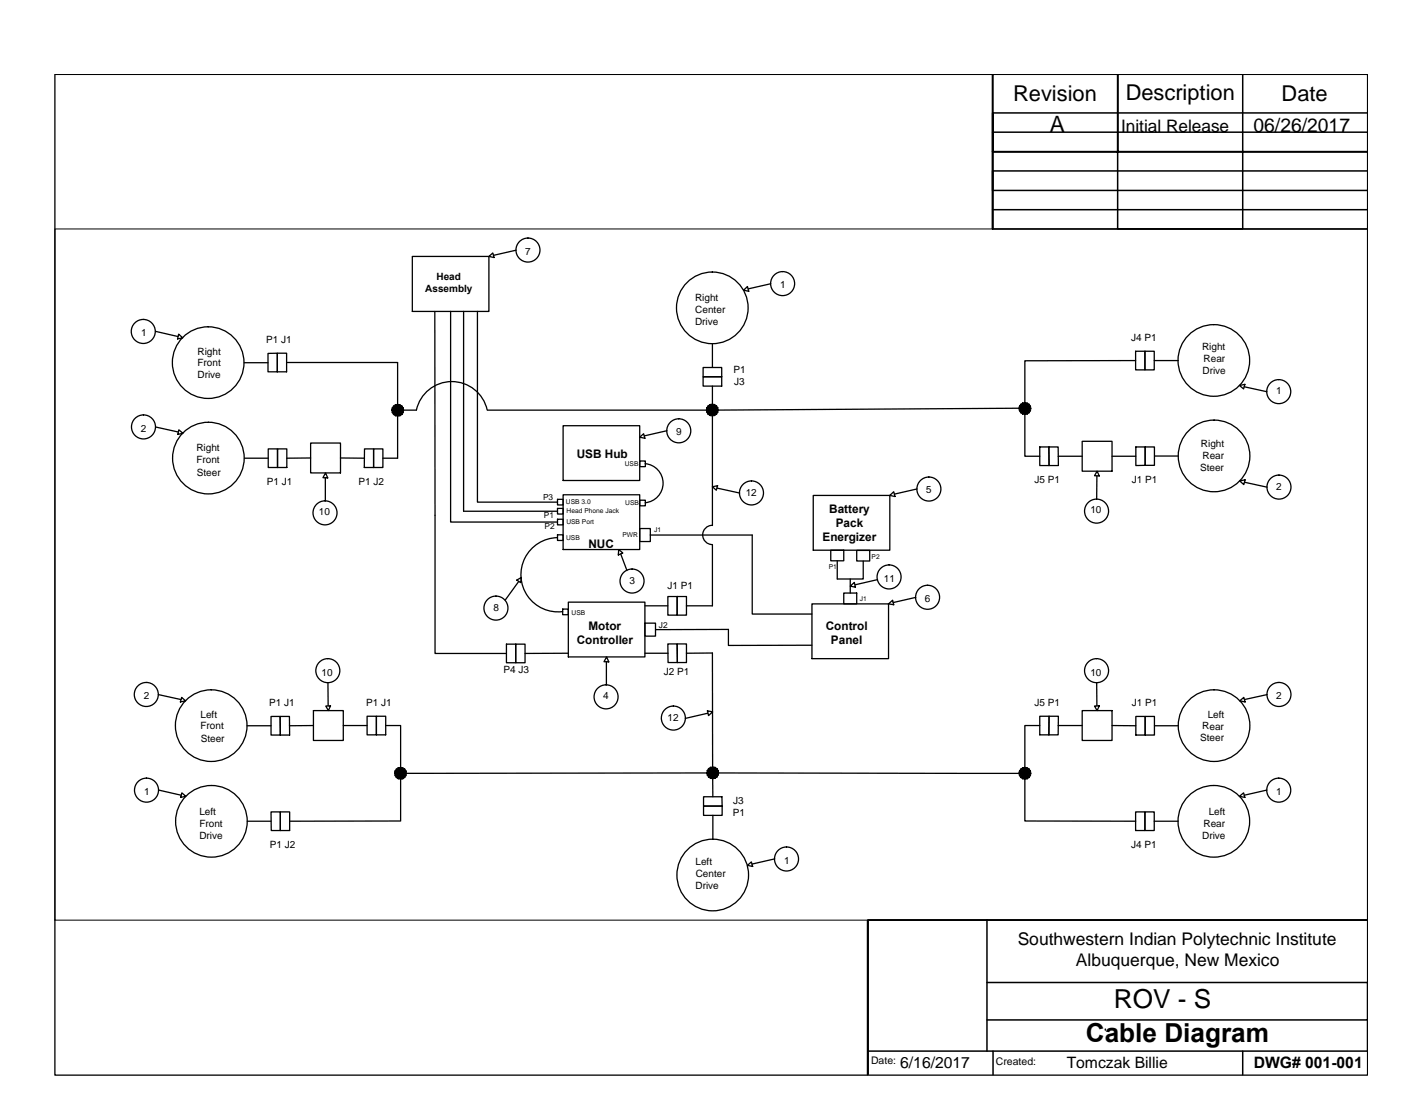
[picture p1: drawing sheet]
<svg xmlns="http://www.w3.org/2000/svg" width="279mm" height="216mm" viewBox="0 0 279 216" stroke-linecap="round" stroke-linejoin="round" font-family="sans-serif">
<!-- layer: 0 -->
<g fill="none" stroke="#000" stroke-width=".25">
<path d="M10.7 14.5h256.9v195.8h-256.9zM80.7 50.2h15v10.7h-15zM95.7 50.2l.7-.7 .3 .9zM101 48.9l-4.5 1M145.5 56.8l.7-.8 .3 1zM150.8 55.5l-4.4 1M30.4 64.8l4.4 1M35 65.3l.8 .8-1.1 .2zM47.8 70.9h4.6M52.4 69.1h1.9v3.6h-1.9zM54.3 69.1h1.8v3.6h-1.8zM56.1 70.9h21.7v18.7h-2.9"/>
<path d="M85.1 60.9v66.9h14M88.2 60.9v41.2h20.9M90.7 60.9v39.1h18.4M93.4 60.9v37.3h15.7M137.6 73.7h3.6v1.8h-3.6zM137.6 71.9h3.6v1.8h-3.6zM139.4 75.5v4.7l61.1-.4M139.4 67.2v4.7M222.2 70.5l-21.7 .1v18.6h2.9M222.2 68.7h1.8v3.6h-1.8zM224 68.7h1.8v3.6h-1.8zM225.8 70.5h4.7"/>
<path d="M242.5 75.4l1.1-.2-.3 .9zM243.4 75.6l4.5 1M30.5 83.5l4.4 1M35 84.1l.8 .6-1 .2zM47.8 89.6h4.7M52.5 87.8h1.8v3.6h-1.8zM54.3 87.8h1.8v3.6h-1.8zM60.8 86.6h5.8v5.9h-5.8zM60.8 89.6h-4.7M63.7 93.4v4.6M63.7 92.5l.4 1-.9-.1zM66.6 89.6h4.7"/>
<path d="M71.3 87.8h1.8v3.6h-1.8zM73.1 87.8h1.8v3.6h-1.8zM95.3 80.2a7.1 7.1 0 0 0-6.9-5.6 7.1 7.1 0 0 0-6.9 5.6h-3.7M95.4 80.2h44v22.6M109.1 99.4h1.1v1.1h-1.1zM109.1 97.6h1.1v1.1h-1.1zM110.2 96.8h15v10.7h-15zM110.2 83.3h15v10.7h-15zM125.2 85.5l.7-.7 .3 .9zM125.2 97.8h1.1v1.1h-1.1zM125.2 90.2h1.1v1.1h-1.1zM126.2 90.7a3.8 3.8 0 0 1 3.5 3.8 3.8 3.8 0 0 1-3.5 3.8"/>
<path d="M130.5 84.2l-4.4 1M139.4 95.2l1-.2-.2 .9zM140.3 95.4l4.4 1M159.1 96.9h15v10.7h-15zM174.1 96.9l.8-.7 .2 .9zM179.4 95.6l-4.4 1M203.4 87.4h1.8l.1 3.6h-1.9zM205.2 87.4h1.8l.1 3.6h-1.8zM207 89.2h4.7M211.7 86.3h5.9v5.8h-5.9zM214.6 93.1v4.5M214.7 92.1l.4 1-.9-.1z"/>
<path d="M217.6 89.2h4.6M222.2 87.4h1.9v3.6h-1.9zM224.1 87.4h1.8v3.6h-1.8zM225.9 89.2h4.6M242.6 94.1l1-.3-.2 1zM243.5 94.3l4.4 1M101.1 113.4l.9-.5-.1 1zM101.5 113.7l-2.7 3.7M109 105.1a7.3 7.3 0 0 0-7.1 7.8 7.3 7.3 0 0 0 8.2 6.7M109.1 101.5h1.1v1.1h-1.1zM109.1 104.6h1.1v1.1h-1.1zM110.1 119.1h1.1v1.1h-1.1z"/>
<path d="M111.2 117.8h15v10.7h-15zM121.1 107.5l.8 .6-.9 .4zM121.4 108.3l1.3 3.3M125.2 103.4h2v2.5h-2zM126.2 118.5h4.5M127.2 104.6h20v15.5h11.7M130.7 116.7h1.8v3.6h-1.8zM132.5 116.7h1.8v3.6h-1.8zM139.4 102.7a1.88 1.88 0 0 0-1.9 1.9 1.88 1.88 0 0 0 1.9 1.9M139.4 106.5v12h-5.1M158.9 118.1h14.9v10.7h-14.9zM162.5 107.6h2.6v2.1h-2.6z"/>
<path d="M163.8 109.7v3.5h5.1v-3.5M165.1 116h2.5v2.1h-2.5zM166.4 114.6l.8-.7 .2 .9zM166.4 113.2v2.8M167.6 107.6h2.6v2.1h-2.6zM171.7 113.4l-4.4 1M173.8 118.1l.9-.7 .2 .9zM179.2 116.8l-4.5 1M31 135.8l4.4 1M35.5 136.4l.8 .7-1 .2zM61.3 139h5.9v5.8h-5.9zM63.7 138.1l1-.1-.5 1z"/>
<path d="M64.2 133.5v4.5M99.1 126h1.8v3.6h-1.8zM100.9 126h1.8v3.6h-1.8zM111.2 127.7l-8.5 .1M118.6 129.4v4.6M118.7 128.5l.4 .9h-.9zM126.2 121.9h2.1v2.5h-2.1zM126.2 127.7h4.5M128.3 123.1h14.2v3.1h16.4M130.7 125.9h1.8v3.7h-1.8zM132.5 125.9h1.8v3.7h-1.8zM134.3 127.7h5.1v23.5h-61v9.4h-21.7"/>
<path d="M138.4 139l1 .2-.8 .7zM138.5 139.5l-4.4 1M211.7 139h5.9v5.8h-5.9zM214.2 138.1l.9-.1-.4 1zM214.6 133.5v4.5M242.6 137.1l.8-.7 .2 .9zM247.9 135.8l-4.4 1M31 154.5l4.5 1M35.6 155.1l.8 .6-1.1 .2zM48.3 141.9h4.7M53 158.8h1.8v3.6h-1.7zM53 140.1h1.8v3.6h-1.8z"/>
<path d="M54.8 140.1h1.8l.1 3.6h-1.9zM54.8 158.8h1.9v3.6h-1.9zM61.3 141.9h-4.7M67.2 141.9h4.6M71.8 140.1h1.8v3.6h-1.8zM73.6 140.1h1.9v3.6h-1.9zM75.5 141.9h2.9v9.3M137.7 155.8h3.6v1.8h-3.6zM137.7 157.6h3.6v1.9h-3.6zM139.5 155.8l-.1-4.6h61.1v9.4h21.7M139.5 159.5v4.6M203.4 140.1h1.9l-.1 3.6h-1.8z"/>
<path d="M203.4 141.9h-2.9v9.3M205.3 140.1h1.8l-.1 3.6h-1.8zM207 141.9h4.7M217.6 141.9h4.6M222.2 158.8h1.8v3.6h-1.8zM222.2 140.1h1.9v3.6h-1.9zM224 158.8h1.8v3.6h-1.8zM224.1 140.1h1.8v3.6h-1.8zM225.9 141.9h4.6M242.5 155.7l.8-.6 .3 .8zM247.9 154.5l-4.5 1M48.4 160.6h4.6"/>
<path d="M146.2 169.2l.8-.6 .3 .8zM151.6 168l-4.5 1M225.8 160.6h4.7"/>
<circle cx="103.3" cy="48.9" r="2.35"/>
<circle cx="153.1" cy="55.5" r="2.35"/>
<circle cx="28" cy="64.8" r="2.35"/>
<circle cx="40.7" cy="70.9" r="7"/>
<circle cx="139.4" cy="60.2" r="7"/>
<circle cx="237.5" cy="70.5" r="7"/>
<circle cx="250.2" cy="76.6" r="2.35"/>
<circle cx="28.1" cy="83.5" r="2.35"/>
<circle cx="40.8" cy="89.6" r="7"/>
<circle cx="132.8" cy="84.3" r="2.35"/>
<circle cx="147" cy="96.4" r="2.35"/>
<circle cx="181.7" cy="95.6" r="2.35"/>
<circle cx="214.6" cy="100" r="2.35"/>
<circle cx="237.5" cy="89.2" r="7"/>
<circle cx="250.2" cy="95.3" r="2.35"/>
<circle cx="63.6" cy="100.3" r="2.35"/>
<circle cx="97" cy="118.9" r="2.35"/>
<circle cx="123.7" cy="113.6" r="2.35"/>
<circle cx="174" cy="112.8" r="2.35"/>
<circle cx="181.5" cy="116.8" r="2.35"/>
<circle cx="28.6" cy="135.8" r="2.35"/>
<circle cx="64.1" cy="131.2" r="2.35"/>
<circle cx="118.6" cy="136.3" r="2.35"/>
<circle cx="214.6" cy="131.2" r="2.35"/>
<circle cx="250.2" cy="135.8" r="2.35"/>
<circle cx="28.7" cy="154.5" r="2.35"/>
<circle cx="41.3" cy="141.9" r="7"/>
<circle cx="131.7" cy="140.4" r="2.35"/>
<circle cx="237.5" cy="141.9" r="7"/>
<circle cx="250.2" cy="154.5" r="2.35"/>
<circle cx="41.4" cy="160.6" r="7"/>
<circle cx="139.5" cy="171.1" r="7"/>
<circle cx="153.9" cy="168" r="2.35"/>
<circle cx="237.5" cy="160.6" r="7"/>
</g>
<g fill="#000" stroke="#000" stroke-width=".2">
<path d="M77.8 80.2h1.2l-.1 .5zM139.4 80.2h1.1l-.1 .4zM200.5 79.9h1.2l-.1 .4zM78.4 151.2h1.1l-.1 .5zM139.4 151.2h1.2l-.1 .4zM200.5 151.2h1.2l-.1 .5z"/>
<path d="M77 79.4l-.3 .4 1.1 .4zM76.7 79.8l1.1 .4h-1.1zM76.7 80.2v.5l1.1-.5z"/>
<path d="M77.8 79.1v1.1l.5-1.1zM77.4 79.1h.4v1.1zM77 79.4l.8 .8-.4-1.1z"/>
<path d="M138.5 79.4l-.2 .3 1.1 .5zM138.3 79.7l1.1 .5h-1.2zM138.2 80.2l.1 .4 1.1-.4z"/>
<path d="M139.4 79v1.2l.4-1.1zM138.9 79.1l.5-.1v1.2zM138.5 79.4l.9 .8-.5-1.1z"/>
<path d="M199.7 79.1l-.2 .3 1 .5zM199.5 79.4l1 .5h-1.2zM199.3 79.9l.2 .4 1-.4z"/>
<path d="M200.5 78.7v1.2l.5-1.1zM200.1 78.8l.4-.1v1.2zM199.7 79.1l.8 .8-.4-1.1z"/>
<path d="M200.5 79.9h1.2l-.1-.5zM200.5 79.9l.9-.8 .2 .3zM201 78.8l-.5 1.1 .9-.8z"/>
<path d="M76.7 80.7l.3 .4 .8-.9zM77.8 80.2l-.4 1.1-.4-.2zM77.8 80.2l-.4 1.1 .4 .1z"/>
<path d="M77.8 80.2v1.2l.5-.1zM77.8 80.2l.8 .9-.3 .2zM77.8 80.2l.8 .9 .3-.4z"/>
<path d="M77.8 80.2h1.2l-.1-.4zM77.8 80.2l.8-.8 .3 .4zM78.3 79.1l-.5 1.1 .8-.8z"/>
<path d="M138.3 80.6l.2 .4 .9-.8zM138.5 81l.9-.8-.5 1.1zM139.4 80.2l-.5 1.1 .5 .1z"/>
<path d="M139.4 80.2v1.2l.4-.1zM139.4 80.2l.8 .8-.4 .3zM139.4 80.2l.8 .8 .2-.4z"/>
<path d="M139.4 80.2h1.1l-.1-.5zM140.2 79.4l.2 .3-1 .5zM139.8 79.1l-.4 1.1 .8-.8z"/>
<path d="M199.5 80.3l.2 .4 .8-.8zM200.5 79.9l-.4 1.1-.4-.3zM200.5 79.9l-.4 1.1 .4 .1z"/>
<path d="M200.5 79.9v1.2l.5-.1zM200.5 79.9l.9 .8-.4 .3zM200.5 79.9l.9 .8 .2-.4z"/>
<path d="M77.3 151.7l.2 .3 .9-.8zM77.5 152l.9-.8-.5 1.1zM78.4 151.2l-.5 1.1 .5 .1z"/>
<path d="M77.5 150.4l-.2 .4 1.1 .4zM77.3 150.8l1.1 .4h-1.2zM77.2 151.2l.1 .5 1.1-.5z"/>
<path d="M78.4 151.2v1.2l.4-.1zM78.4 151.2l.8 .8-.4 .3zM78.4 151.2l.8 .8 .2-.3z"/>
<path d="M78.4 150.1v1.1l.4-1.1zM77.9 150.1h.5v1.1zM77.5 150.4l.9 .8-.5-1.1z"/>
<path d="M78.4 151.2h1.1l-.1-.4zM79.2 150.4l.2 .4-1 .4zM78.8 150.1l-.4 1.1 .8-.8z"/>
<path d="M138.4 151.6l.2 .4 .8-.8zM138.6 152l.8-.8-.4 1zM139.4 151.2l-.4 1 .4 .1z"/>
<path d="M138.6 150.3l-.2 .4 1 .5zM138.4 150.7l1 .5h-1.1zM138.3 151.2l.1 .4 1-.4z"/>
<path d="M139.4 151.2v1.1l.5-.1zM139.4 151.2l.9 .8-.4 .2zM139.4 151.2l.9 .8 .2-.4z"/>
<path d="M139.4 150v1.2l.5-1.1zM139 150.1l.4-.1v1.2zM138.6 150.3l.8 .9-.4-1.1z"/>
<path d="M139.4 151.2h1.2l-.1-.5zM139.4 151.2l.9-.9 .2 .4zM139.9 150.1l-.5 1.1 .9-.9z"/>
<path d="M199.5 151.7l.2 .3 .8-.8zM200.5 151.2l-.4 1.1-.4-.3zM200.5 151.2l-.4 1.1 .4 .1z"/>
<path d="M199.7 150.4l-.2 .4 1 .4zM199.5 150.8l1 .4h-1.2zM199.3 151.2l.2 .5 1-.5z"/>
<path d="M200.5 151.2v1.2l.5-.1zM200.5 151.2l.9 .8-.4 .3zM200.5 151.2l.9 .8 .2-.3z"/>
<path d="M200.5 150.1v1.1l.5-1.1zM200.1 150.1h.4v1.1zM199.7 150.4l.8 .8-.4-1.1z"/>
<path d="M200.5 151.2h1.2l-.1-.4zM200.5 151.2l.9-.8 .2 .4zM201 150.1l-.5 1.1 .9-.8z"/>
</g>
<!-- layer: ViewPort -->
<path d="M10.7 44.8h256.9v135.1h-256.9z" fill="none" stroke="#000" stroke-width=".2"/>
<!-- layer: Border A -->
<g fill="none" stroke="#000" stroke-width=".3">
<path d="M194.3 14.5v.2M243.1 14.5v30.3h-24.4v-30.2v15.1h-24.5h73.3h-48.9M194.2 25.9h73.3M267.5 22.1h-73.3v7.6v-15.2v30.3v-15.1v7.5v-3.8h73.3M267.5 37.2h-73.3v7.6h73.3M194.2 41h73.3M193.1 179.9h-23.2v30.2M193.1 179.9h74.5M193.1 179.9v25.7M267.6 179.9h-97.9v30.3M193.1 192.1h74.5v7.4h-74.5M267.6 199.5v6.1h-73.3"/>
<path d="M169.9 205.6h24.4v4.6M216.3 201.5h.1M243.1 205.6v4.6"/>
</g>
<g font-size="5.1">
<text x="218" y="197.2">ROV - S</text>
<text x="212.5" y="203.8">Cable Diagram</text>
</g>
<text font-size="4.4" x="205.4" y="25.8">A</text>
<g font-size="4.3">
<text x="198.2" y="19.8">Revision</text>
<text x="220.2" y="19.5">Description</text>
<text x="250.8" y="19.8">Date</text>
</g>
<text font-size="3.8" x="245.3" y="25.7">06/26/2017</text>
<g font-size="3.4">
<text x="219.4" y="25.7">Initial Release</text>
<text x="199.1" y="184.9">Southwestern Indian Polytechnic Institute</text>
<text x="210.5" y="189">Albuquerque, New Mexico</text>
</g>
<g font-size="3.1">
<text x="176.1" y="208.9">6/16/2017</text>
<text x="208.7" y="208.9">Tomczak Billie</text>
<text x="245.3" y="208.9">DWG# 001-001</text>
</g>
<g font-size="2.3">
<text x="112.8" y="89.5">USB Hub</text>
<text x="162.2" y="100.3">Battery</text>
<text x="115.1" y="107.1">NUC</text>
<text x="160.9" y="105.8">Energizer</text>
<text x="163.5" y="103.1">Pack</text>
<text x="112.8" y="125.9">Controller</text>
<text x="115.1" y="123.1">Motor</text>
<text x="161.6" y="123.2">Control</text>
<text x="162.6" y="125.9">Panel</text>
</g>
<g font-size="2">
<text x="102.8" y="49.8">7</text>
<text x="83.2" y="57.2">Assembly</text>
<text x="85.4" y="54.8">Head</text>
<text x="136" y="58.8">Right</text>
<text x="152.6" y="56.4">1</text>
<text x="27.6" y="65.7">1</text>
<text x="136" y="63.5">Drive</text>
<text x="136" y="61.2">Center</text>
<text x="38.6" y="69.3">Right</text>
<text x="38.6" y="71.7">Front</text>
<text x="52.1" y="67">P1 J1</text>
<text x="221.3" y="66.7">J4 P1</text>
<text x="235.2" y="68.5">Right</text>
<text x="235.5" y="70.9" transform="rotate(-1 235.5 70.9)">Rear</text>
<text x="38.6" y="74">Drive</text>
<text x="143.5" y="73">P1</text>
<text x="143.6" y="75.3">J3</text>
<text x="235.3" y="73.2">Drive</text>
<text x="249.7" y="77.1">1</text>
<text x="27.6" y="84.4">2</text>
<text x="38.4" y="88.3">Right</text>
<text x="132.3" y="85.1">9</text>
<text x="235" y="87.5">Right</text>
<text x="235.3" y="89.9">Rear</text>
<text x="38.4" y="90.6">Front</text>
<text x="38.5" y="93">Steer</text>
<text x="52.2" y="94.8">P1 J1</text>
<text x="70.1" y="94.8">P1 J2</text>
<text x="202.4" y="94.4">J5 P1</text>
<text x="221.4" y="94.5">J1 P1</text>
<text x="234.8" y="92.2">Steer</text>
<text x="249.7" y="95.8">2</text>
<text x="62.4" y="100.7">10</text>
<text x="145.9" y="96.9">12</text>
<text x="181.2" y="96.5" transform="rotate(-2 181.2 96.5)">5</text>
<text x="213.3" y="100.4">10</text>
<text x="173" y="113.7">11</text>
<text x="96.5" y="119.5">8</text>
<text x="123.2" y="114.2">3</text>
<text x="130.6" y="115.2">J1 P1</text>
<text x="181" y="117.7">6</text>
<text x="98.5" y="131.7">P4 J3</text>
<text x="28.1" y="136.7">2</text>
<text x="62.9" y="132.1">10</text>
<text x="118" y="136.7">4</text>
<text x="129.9" y="132">J2 P1</text>
<text x="213.3" y="132.1">10</text>
<text x="249.7" y="136.7">2</text>
<text x="39.2" y="142.6" transform="rotate(-1 39.2 142.6)">Front</text>
<text x="39.2" y="140.3">Left</text>
<text x="52.6" y="138">P1 J1</text>
<text x="71.7" y="138.1">P1 J1</text>
<text x="130.6" y="141">12</text>
<text x="202.4" y="138.1">J5 P1</text>
<text x="221.4" y="138">J1 P1</text>
<text x="235.2" y="142.6" transform="rotate(1 235.2 142.6)">Rear</text>
<text x="236.3" y="140.3">Left</text>
<text x="39.3" y="145">Steer</text>
<text x="234.8" y="145">Steer</text>
<text x="28.2" y="155.4">1</text>
<text x="249.7" y="155.4">1</text>
<text x="39" y="159.3">Left</text>
<text x="39" y="161.7">Front</text>
<text x="143.4" y="159.5">P1</text>
<text x="143.5" y="157.2">J3</text>
<text x="235.5" y="161.7">Rear</text>
<text x="236.5" y="159.3">Left</text>
<text x="39" y="164">Drive</text>
<text x="52.8" y="165.8">P1 J2</text>
<text x="221.3" y="165.8">J4 P1</text>
<text x="235.2" y="164">Drive</text>
<text x="136.1" y="173.9" transform="rotate(-1 136.1 173.9)">Drive</text>
<text x="136.1" y="169.2">Left</text>
<text x="136.1" y="171.6">Center</text>
<text x="153.4" y="168.9">1</text>
<text x="170.4" y="208.1">Date:</text>
<text x="194.9" y="208.2">Created:</text>
</g>
<g font-size="1.6">
<text x="106.2" y="97.7">P3</text>
<text x="106.4" y="101.2">P1</text>
<text x="106.5" y="103.4">P2</text>
<text x="128.9" y="122.8">J2</text>
</g>
<g font-size="1.3">
<text x="122.2" y="91.2">USB</text>
<text x="110.7" y="98.6">USB 3.0</text>
<text x="110.9" y="100.3">Head Phone Jack</text>
<text x="122.3" y="98.8">USB</text>
<text x="110.8" y="105.6">USB</text>
<text x="110.8" y="102.6">USB Port</text>
<text x="121.8" y="105.1">PWR</text>
<text x="128" y="104">J1</text>
<text x="162.2" y="111.4">P1</text>
<text x="170.5" y="109.4">P2</text>
<text x="168.3" y="117.5">J1</text>
<text x="111.8" y="120.2">USB</text>
</g>
</svg>
